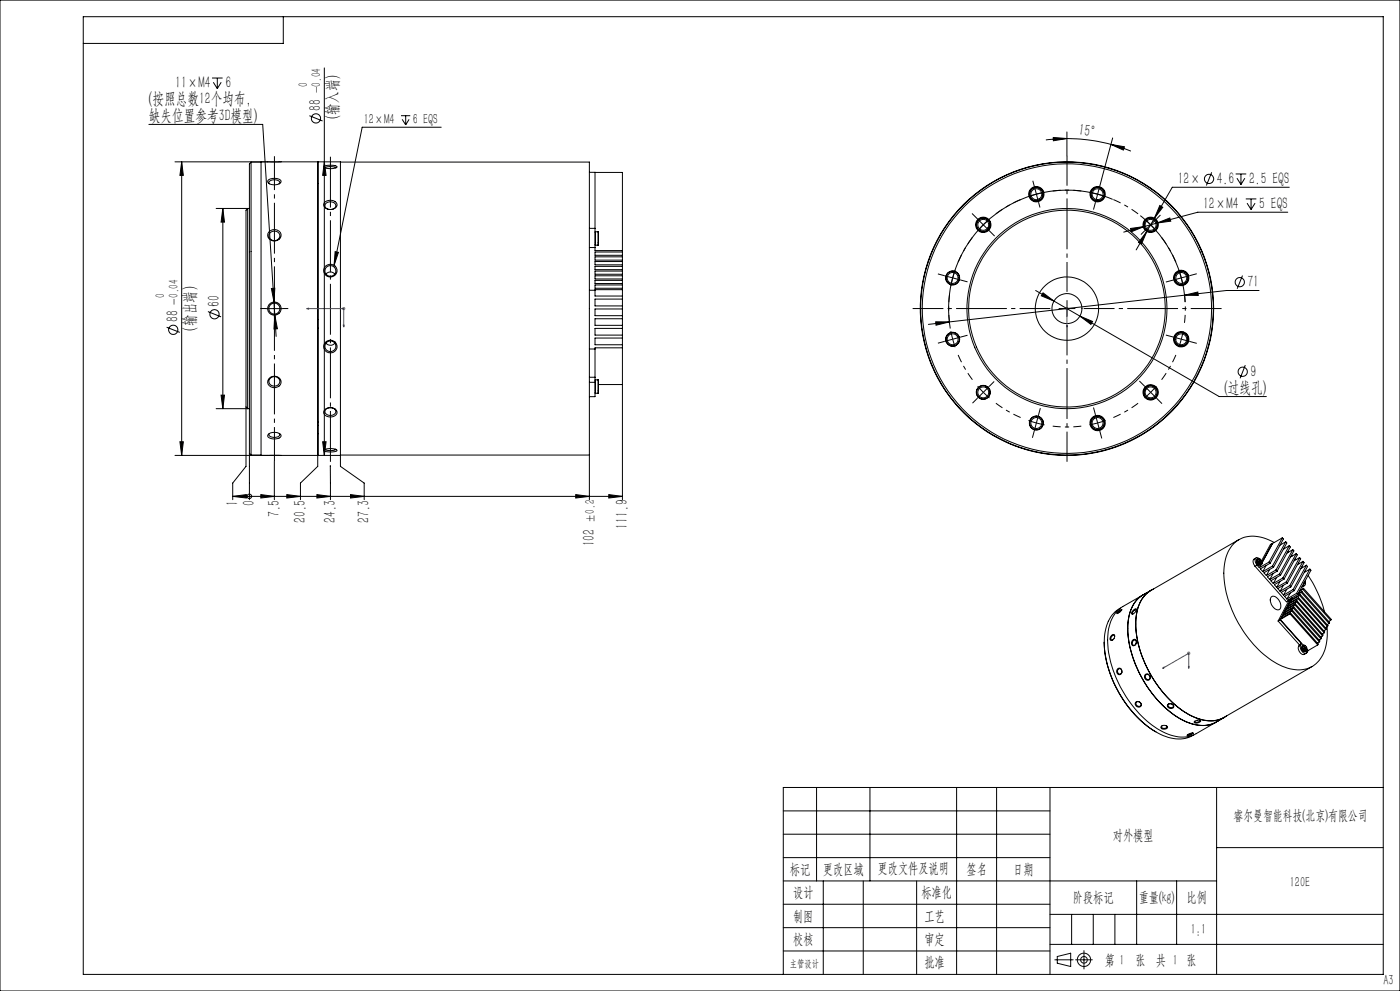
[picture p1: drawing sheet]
<svg xmlns="http://www.w3.org/2000/svg" width="420mm" height="297mm" viewBox="0 0 420 297" stroke-linecap="round" stroke-linejoin="round" font-family="sans-serif">
<g fill="none" stroke="#000" stroke-width=".3">
<path d="M0 0h420v297h-420zM25 5h390v287h-390zM85 5v8h-60M44.7 37.3h34.1l4 63.5M63.6 23.4h3.2M64 24.7l1.2 1.9M65.2 23.4v3.2M66.4 24.7l-1.2 1.9M92.8 34.7l4 1.6M97.3 20.4v116.1M120.3 34.7h2.8M120.6 35.8l1.1 1.6"/>
<path d="M121.7 34.7v2.7M122.7 35.8l-1 1.6M132.4 38.1h-23.7l-8.5 41.4M320.1 39.5v7.2M52.5 48.5h49.6v88M54.5 48.5l.5 4.1h-1zM54.5 48.5v88M75.3 48.6v87.8M75.3 48.6l-.5 .5v86.8M75.3 48.6h3M78.3 48.5v88M80.3 48.5h4"/>
<path d="M80.4 54.1a3 3 0 0 1 3.9 .1 1.81 1.81 0 0 1-2.3 1.2 1.31 1.31 0 0 1-1.6-1.3zM83.8 55.1l.2-.3a1.94 1.94 0 0 0-2.9-.7 .54 .54 0 0 0-.4 .4 .54 .54 0 0 0 .2 .6M95.3 48.5v91.3l-5.2 5v5M95.3 55h.1M95.4 48.5v88M97.3 49.8a5.7 5.7 0 0 1 3.8 .1 2.41 2.41 0 0 1-2.6 .6 1.39 1.39 0 0 1-1.4-.6zM97.3 48.5l.5 4.1h-1zM97.5 50.3a3.4 3.4 0 0 1 3.3 0M102.1 48.6h74.7v87.8M176.8 51.6l9.9 .1v98.1M178.5 51.6v16.8M316 41.2l4.1 .3-4.1 .7z"/>
<path d="M320.1 41.5l6.1 .4 7.1 1.4M320.1 41.5l-6.3 .4M333.3 43.3l4 .7-.3 1zM333.3 43.3l6 2M333.8 59.8a35.5 35.5 0 0 0-48.7 38.7M333.8 41.3l-3.3 12.2M363.5 51.6l-1.6 4M370.7 52.1h3.2M371.1 53.4l1.2 1.9M372.3 52.1v3.2M373.5 53.4l-1.2 1.9M373.7 59.6h3.2"/>
<path d="M375.3 59.6v3.2M386.8 56.1h-35.1l-5.4 9.3M64.8 62.5h10M66.9 62.5l.4 4.1h-1zM66.9 62.5v60M74.3 62.5v60l-.5-.5v-59zM80.6 69.5a2.05 2.05 0 0 1 2.3-.6 2.05 2.05 0 0 1 1.4 1.9 2.02 2.02 0 0 1-2.3 1.4 2.02 2.02 0 0 1-1.6-2.2zM81.1 69.7a1.52 1.52 0 0 1 2.4 0 1.52 1.52 0 0 1-.5 2.3 1.5 1.5 0 0 1-1.9-.4 1.5 1.5 0 0 1 0-1.9zM97.6 60.4a2.1 2.1 0 0 1 3.5 1.2 2.19 2.19 0 0 1-2.1 1.2 2.19 2.19 0 0 1-1.9-1.5zM97.6 61.1a1.8 1.8 0 0 1 3.2 .6 1.79 1.79 0 0 1-1.7 1.1 1.79 1.79 0 0 1-1.6-1.1zM100.5 75.4l1 .2-1.3 3.9zM176.8 68.4h1.7"/>
<path d="M176.8 74.2h1.7M178.5 68.4v5.8M178.5 73.4l.1 .1M178.5 74.2v.9h8.2M178.6 69.5v4M178.6 69.5h.8M178.6 73.5h.8M178.6 69.5l-.1 .1M179.4 69.5v4M186.7 75.5h-8.2v1h8.2M186.7 77h-8.2v1h8.2M186.7 78.4h-8.2v1h8.2"/>
<path d="M186.7 79.8h-8.2v1h8.2M293.2 65.6l3.6 3.5M296.8 65.7l-3.5 3.5M339.2 68.5l4-.6-3.8 1.6zM342.1 64.6a35.7 35.7 0 0 1 13.4 25.9M344 69.4l-1.6 3.8-.8-.5zM344 69.4l-3.1 5.5M346.3 65.4l-2.3 4M347.1 66.8l3.8-1.5 .3 1zM347.1 66.8l-10 2.8M347.9 61.6l.9 .5-2.5 3.3zM374.1 60.9l1.2 1.9"/>
<path d="M376.5 60.9l-1.2 1.9M386.3 63.6h-27l-12.2 3.2M50 98.1l3.9 1.5M62.4 93.4l3.9 1.6M79.8 92.5h5M81.4 86.5l1-.1-.2 4.1zM82.3 90v5M82.4 94.5l.8 4-1 .1zM95.3 95.8h.1M95.3 98.4h.1M97.8 82.1a1.66 1.66 0 0 1 2.6 0M176.8 87h1.7"/>
<path d="M186.7 81.2h-8.2v1h8.2M186.7 82.7h-8.2v.9h8.2M186.7 84h-8.2v1h8.2M186.7 85.4h-8.2v1h8.2M186.7 86.8h-8.2v1.9h8.2M186.7 89.6h-8.2v2.1h8.2M186.7 92.6h-8.2v2h8.2M186.7 95.5h-8.2v2h8.2M186.7 98.4h-8.2v2h8.2M280.7 96.4l4.1 .1-4 1zM284.8 96.5l-6.3 .7M310.7 87.1l55.1 31.7h14.1"/>
<path d="M312.9 87.8l3.3 2.4-3.8-1.6zM324 94.8l3.8 1.5-.5 .9zM355.4 88.5l3.9-1 .2 1zM355.4 88.5l-70.6 8M372.7 82.6l-1.5 3.9M377.7 87.1h-9.8l-12.5 1.4M66.3 118.4h1l-.4 4.1zM80.6 113.5a1.97 1.97 0 0 1 2.6-.6 1.97 1.97 0 0 1 .9 2.4 2.14 2.14 0 0 1-2.1 .9 2.14 2.14 0 0 1-1.7-1.6zM81.1 113.3a1.54 1.54 0 0 1 2.2-.1 1.54 1.54 0 0 1 .1 2.2 1.54 1.54 0 0 1-2.1 0 1.54 1.54 0 0 1-.2-2.1zM97.8 102.8a1.67 1.67 0 0 0 2.6 .1M176.8 104.6h1.7M176.8 113.1h1.7"/>
<path d="M176.8 114.6h1.7M178.5 114.6v4.3h-1.7M178.5 117.8l.1 .1M178.6 113.8v4.1M178.6 113.8h.8M178.6 117.9h.8M178.6 113.8l-.1 .1M179.4 113.8v4.1M179.5 115.2h7.2M186.7 101.3h-8.2v2h8.2M186.7 104.2h-8.2v10.4M373.6 109.4l-1.6 4"/>
<path d="M52.5 136.5h49.6M54 132.4h1l-.5 4.1zM64.8 122.5h10M73.8 122v17.8l-4 5v5M74.8 135.9l.5 .5M74.8 135.9v13.9M75.3 136.4h3M80.3 136.5h4M80.6 130a2.95 2.95 0 0 1 3.7 .4 1.77 1.77 0 0 1-2.3 1.1 1.32 1.32 0 0 1-1.6-1.2zM80.8 129.9l-.1 .2a1.61 1.61 0 0 0 2.3 .9l.9-.4-.1-.7M82.3 138.2v11.6M95.3 127.5h.1"/>
<path d="M95.3 130h.1M95.3 126.5h.1M96.8 132.4h1l-.5 4.1zM97.1 134.9a4.3 4.3 0 0 1 4 0v.2a4.7 4.7 0 0 1-4-.2zM97.5 134.6a3.3 3.3 0 0 0 3.3 0M97.6 122.6a2.1 2.1 0 0 1 3.5 1.3 2.33 2.33 0 0 1-3.9 0l-.1-.4zM97.6 122.8a1.77 1.77 0 0 1 1.8-.6 1.77 1.77 0 0 1 1.4 1.2 1.79 1.79 0 0 1-1.7 1.1 1.79 1.79 0 0 1-1.6-1.1zM99.1 139.5v10.3M102.1 136.4h74.7M102.1 136.5v3.3l7.2 5v5M176.8 136.4v13.4M69.8 148.8l4.1-.6v1.1z"/>
<path d="M69.8 148.8h116.9M74.8 148.8h.1M78.2 148.2l4.1 .6-4.1 .5zM86 148.2l4.1 .6-4.1 .5zM95.1 148.2l4 .6-4 .5zM105.2 148.2l4.1 .6-4.1 .5zM172.7 148.2l4.1 .6-4.1 .5zM182.6 148.2l4.1 .6-4.1 .5zM342.9 178.3a11 11 0 0 0-4.6 10.1 34 34 0 0 0 16.6 27.5 10.5 10.5 0 0 0 10 .5M342.9 178.3l-6.1 3.5a11.1 11.1 0 0 0-4.5 10 34.4 34.4 0 0 0 15.8 27.1 10.7 10.7 0 0 0 10.7 1l6-3.5M342.9 178.3a11.3 11.3 0 0 0-4.6 10.5 34.3 34.3 0 0 0 16.2 26.8 10.7 10.7 0 0 0 10.4 .8M343.5 177.9l-.6 .4"/>
<path d="M345.3 176.9l-2 1.1 .9-.5M345.3 176.9a11.2 11.2 0 0 0-4.6 10.6 34.3 34.3 0 0 0 16.3 26.8 10.5 10.5 0 0 0 10.2 .7l26.5-15.3M346 176.5a10.2 10.2 0 0 0-5.3 9.6 33.9 33.9 0 0 0 16.6 28.4 10.3 10.3 0 0 0 10.4 .2l.3-.1M371.7 161.7l-26.4 15.2M376.5 169.7l9.4 10.7 .6-.4M376.8 167.2l-.6 .4a1.53 1.53 0 0 0 .3 2.1M376.9 168.1l.2 .6M377.1 168.7l.5 .6M377.1 168.7a.83 .83 0 0 0 1.3 .5M377.1 169.4l-.6 .3M377.1 169.4l.7 .7M377.4 168.6a.7 .7 0 0 0 .5 .6 .7 .7 0 0 0 .7-.3v-.2"/>
<path d="M377.4 167.6a.92 .92 0 0 1 1 .5 .92 .92 0 0 1-.2 1.1 1.28 1.28 0 0 1-.8-1.6zM377.4 167.5l-.5 .4 .2 .8M377.8 168.3h.1M377.9 168.2l-.4 .2M377.9 167.5a.77 .77 0 0 0-1.1-.3 .77 .77 0 0 0-.2 1.1l.5 1.1M377.9 167.5a.58 .58 0 0 0-.7 .3 .58 .58 0 0 0 .2 .8M377.9 167.5h.1M378 168.2l-.5-.5 .4 .5M378 168.2l-.2 .1M378 168.4l.2 .6-.3-.6-.3 .2-.1-.2M378 168.4h.1M378.1 168.2l.1 .1"/>
<path d="M378.1 168.2l-.3 .1M378.2 169.3l-.4 .8M378.3 168.1l.1 .1-.4 .2M378.3 168.1l-.3 .1M378.3 168.1l-.2 .1M379.8 169.5l-1 1.8M380.7 168.4l-2.9 1.7M380.7 168.4l.3 .4M380.9 170.7l-1 1.8M381 168.8l-2.9 1.7 .7 .8M381.4 178.9a2.05 2.05 0 0 1 2.6 1.6 1.37 1.37 0 0 1-.8 2.3 2.89 2.89 0 0 1-1.8-3.9zM381.7 162.8l-.6 .4-2.6 4.9"/>
<path d="M381.7 169.6l-2.9 1.7M381.7 169.6l.4 .4M381.7 162.8l-3 5.6-.2-.2M381.7 162.8l.1 .1M381.8 162.9l-3.2 5.7M382 171.9l-1.1 1.8M382.1 170l-2.9 1.7 .7 .8M382.3 162.6a10.8 10.8 0 0 0-10.8-.8 10.6 10.6 0 0 0-4.3 9 33.6 33.6 0 0 0 16.7 28.5 9.5 9.5 0 0 0 11.4-.9 13.4 13.4 0 0 0 2.8-10.5M382.8 170.8l-2.9 1.7M382.8 170.8l.3 .4M383 173l-1 1.9M383.1 171.2l-2.9 1.7 .7 .8"/>
<path d="M383.9 172l.3 .4M383.9 172l-3 1.7M384 174.3l-1 1.7M384.2 172.4l-3 1.7 .8 .8M384.7 161.2l-4 7.2M384.7 161.2l.3 .3-4 7.3M384.7 161.2l-2.9 1.7M384.9 173.2l-2.9 1.7M384.9 173.2l.3 .4M385 175.4l-1 1.8M385.1 164.4l.1 .1M385.2 173.6l-2.9 1.6 .7 .8"/>
<path d="M385.7 162.4l-4 7.2M385.7 162.4l.3 .3-3.9 7.3M385.7 162.4l-1.7 1M385.9 174.4l.3 .3M385.9 174.4l-2.9 1.6M386 176.6l-.9 1.8M386.2 174.7l-2.9 1.7 .7 .8M386.3 165.4l.2 .1M386.7 179.7l-.2 .3M386.8 163.5l-4 7.3M386.8 163.5l.3 .4-4 7.3M386.8 163.5l-1.7 1.1"/>
<path d="M386.9 179.6l-3.5 6.5M386.9 175.5l-2.9 1.7M386.9 175.5l.3 .4M387.1 177.8l-1 1.7M387.2 175.9l-2.8 1.6 .7 .9M387.4 166.4l.3 .2M387.8 164.7l.4 .4-4 7.3M387.8 164.7l-3.9 7.3M387.8 164.7l-1.7 1M387.9 176.7l.4 .3M387.9 176.7l-2.8 1.7M388.3 177l-2.9 1.7 .7 .8"/>
<path d="M388.5 167.5l.3 .2M388.9 165.9l-4 7.3M388.9 165.9l.3 .4-4 7.3M388.9 165.9l-1.8 1M389 177.8l-2.9 1.7M389 177.8l.3 .4M389.3 178.2l-2.9 1.7 .1 .1M389.4 179.4l-2.9 1.7M389.4 179.4l8.4 9.3M389.6 168.7l.2 .2M389.6 179.1l-2.9 1.7 .3-.6M389.6 179.1l-.2 .3"/>
<path d="M389.6 179.1l8.3 9.3-.1 .3M389.9 178.5l-2.9 1.7M389.9 178.5l8.4 9.3M389.9 167.1l-4 7.3M389.9 167.1l.3 .4-4 7.2M389.9 167.1l-1.7 1M390.1 178.2l-2.9 1.7 .3-.7 .3 .3M390.1 178.2l-.2 .3M390.1 178.2l8.3 9.3-.1 .3M390.4 177.5l-1.1 .7M390.4 177.5l8.3 9.4M390.6 169.9l.2 .2"/>
<path d="M390.6 177.3l-1.1 .6M390.6 177.3l-.2 .2M390.6 177.3l8.3 9.3-.2 .3M390.9 176.6l-1.1 .6M390.9 176.6l8.3 9.3M390.9 168.2l-4 7.3M390.9 168.2l.3 .4-4 7.3M390.9 168.2l-1.6 1M391.1 176.3l-1.1 .6M391.1 176.3l-.2 .3M391.1 176.3l8.3 9.3-.2 .3M391.2 174.7h.1"/>
<path d="M391.3 174.6l-.1 .1M391.3 175.5l-.7 .4M391.4 174.9l-.4 .2M391.5 171.1l.2 .2M391.5 174.1a.53 .53 0 0 1-.4 .8h.3l.2-.5M391.6 174.4a.75 .75 0 0 1 0 .9 .75 .75 0 0 1-.8 .2M391.6 174.4h.1M391.9 169.4l-4 7.3M391.9 169.4l.4 .4-4 7.2M391.9 169.4l-1.6 1M392.5 172.5a37.6 37.6 0 0 1 4.9 10.9M393 170.6l.3 .3-4 7.3"/>
<path d="M393 170.6l-4 7.2M393 170.6l-1.7 1M331.3 192.5a33.8 33.8 0 0 0 15.5 26.9M333.5 190.4l.5-.3a.98 .98 0 0 1 .4 1.1 .98 .98 0 0 1-.8 .7h-.4l-.2-.4zM334.4 190.7a.45 .45 0 0 0-.4-.4 .45 .45 0 0 0-.4 .4 .56 .56 0 0 0-.5 .7 .56 .56 0 0 0 .7 .4M335.2 183.5l1.4-.8-.8 .8-.8 .4zM336.1 182.2a10.5 10.5 0 0 0-4.8 9.6 33.8 33.8 0 0 0 16 27.9 10.4 10.4 0 0 0 10.8 .6M336.5 182.9l-1.3 1M339.7 192a.69 .69 0 0 1 .9-.3 .69 .69 0 0 1 .3 .9 .78 .78 0 0 1-1 .9 .78 .78 0 0 1-.4-1.2zM340 182.9l.7-.4a.96 .96 0 0 1-.7 1.4l-.4 .2-.2-.3zM340 192a.63 .63 0 0 1 .9 .1 .63 .63 0 0 1-.1 .9 .64 .64 0 0 1-1 .2 .64 .64 0 0 1 .1-1zM340.9 182.8a.9 .9 0 0 0-1 1.2"/>
<path d="M383.4 186.1l6.4 7.1M384 185.8l6.4 7.1M384 185.8l-.6 .3M384.1 185.7l6.9 7.7M384.1 185.7l-.1 .1M384.6 184.7l.2 .3M385.1 183.8l.2 .3M385.6 182.9l.2 .3M386 182l.3 .3M386.5 181.1l.3 .3M387 184l-2.9 1.7M387 184l8.3 9.3"/>
<path d="M387 180.2l.3 .2M387.1 183.7l-.1 .3M387.1 183.7l8.4 9.3-.2 .3M387.1 183.7l-2.9 1.7 .4-.7M387.5 183.1l-2.9 1.6M387.5 183.1l8.3 9.3M387.6 182.8l8.4 9.3-.2 .3M387.6 182.8l-.1 .3M387.6 182.8l-2.9 1.7 .4-.7M387.9 182.2l-2.8 1.6M387.9 182.2l8.4 9.2M388.1 181.9l-.2 .3"/>
<path d="M388.1 181.9l8.4 9.3-.2 .2M388.1 181.9l-2.9 1.6 .4-.6M388.4 181.3l-2.8 1.6M388.4 181.3l8.4 9.3M388.6 181l-.2 .3M388.6 181l-2.9 1.6 .3-.6M388.6 181l8.3 9.3-.1 .3M388.9 180.3l-2.9 1.7M388.9 180.3l8.4 9.3M389.1 180.1l-2.9 1.6 .3-.6M389.1 180.1l-.2 .2M389.1 180.1l8.3 9.3-.1 .2"/>
<path d="M389.6 193.7a1.86 1.86 0 0 0 1.7 2.4l.6-.3M389.8 193.2l-.2 .5M390.2 193.4a1.9 1.9 0 0 0 1.7 2.4l.5-.8M390.2 193.4l-.6 .3M390.4 192.9l-.2 .5M390.4 192.9l-.6 .3M390.5 194.1l.1 .6 .6 .6M390.5 194v.1M390.9 193.5a.99 .99 0 0 1 1.1 .5 .99 .99 0 0 1-.1 1.1 1.2 1.2 0 0 1-1-1.6zM390.9 193.4a1.01 1.01 0 0 0-.2 1.4 1.01 1.01 0 0 0 1.3 .4M391.1 194.3l.1 .2 .3-.1M391.2 193.6l.3 .5"/>
<path d="M391.2 193.6l.2 .6M391.2 193.6h-.1M391.3 194.2h.1M391.5 193.5a.53 .53 0 0 0-.7 .1 .53 .53 0 0 0 0 .7 .7 .7 0 0 0 .5 .8 .7 .7 0 0 0 .9-.4l.2 .3M391.5 194.1l-.3 .2M391.6 194.3l.3 .6-.4-.5M391.6 194.3l-.1 .1M391.7 194.1l-.6 .3M391.7 194.1l.1 .2M391.9 194v.2l-.3 .1M391.9 194l-.4 .1M391.9 194l-.2 .1"/>
<path d="M395.3 193.3l-2.9 1.7M395.8 192.4l-.6 .3M396.3 191.4l-.6 .4M396.8 190.6l-.6 .3M397.3 189.6l-.6 .4M397.8 188.7l-.7 .4M398.3 187.8l-.7 .3M398.7 186.9l-.6 .3M399.2 185.9l-.6 .4M335.3 200.5a.93 .93 0 0 1 1.3 .4 .93 .93 0 0 1-.6 1.3 .98 .98 0 0 1-.9-.6 .98 .98 0 0 1 .2-1.1zM335.6 200.4a.76 .76 0 0 1 1 .8 .76 .76 0 0 1-1 .7 .95 .95 0 0 1 0-1.5zM340.7 210.5a.92 .92 0 0 1 1.5 .1 .92 .92 0 0 1-.5 1.3l-.9-.3a.78 .78 0 0 1-.1-1.1z"/>
<path d="M340.9 210.5a.76 .76 0 0 1 1.2 .1 .76 .76 0 0 1-.3 1.1 .84 .84 0 0 1-.8-.4 .84 .84 0 0 1-.1-.8zM343.6 202.1a.94 .94 0 0 1 1.4 .5 .94 .94 0 0 1-.8 1.3l-.8-.6v-.6zM343.7 202.3a.75 .75 0 0 1 1.3 .4 .75 .75 0 0 1-.9 .9l-.5-.5zM348.4 217.7a1.09 1.09 0 0 1 1.8 .4 1.17 1.17 0 0 1-1.9-.2zM348.7 217.5a.46 .46 0 0 0-.2 .6 .46 .46 0 0 0 .6 .2 .56 .56 0 0 0 .7-.1 .56 .56 0 0 0 .1-.7h-.1M350.4 211.1a.94 .94 0 0 1 1.2-.1 .94 .94 0 0 1 .3 1.2 .96 .96 0 0 1-1.2 0 .96 .96 0 0 1-.3-1.1zM351.3 210.9a.62 .62 0 0 0-.9 .4 .62 .62 0 0 0 .6 .8 .62 .62 0 0 0 1-.4 .62 .62 0 0 0-.6-.8M357.7 219.6l-1.5 .6M358.3 216.3a1.47 1.47 0 0 1 1.9-.2 1.5 1.5 0 0 1-2 .3zM360 215.9a.97 .97 0 0 1-1.6 .2M365.5 216l-.6 .4M367.3 215l-2 1.1 .9-.5"/>
<path d="M245 236v28M261 236v28M287 236v56M299 236v56M315 236v56M356.1 220.3l.7-.4 1.2-.2-1.1 .6zM365 236v56M415 236h-180v56M235 257h80M235 250h80M235 243h80M365 254h50"/>
<path d="M235 264h130M235 278h80M235 271h80M247 264v28M259 264v28M275 264v28M315 274h100M321.5 274v9M328 274v9M334.5 274v9M341 264v19M353 264v19"/>
<path d="M235 285h80M315 283h100"/>
<circle cx="94.8" cy="35.5" r="1.38"/>
<circle cx="310.9" cy="58.2" r="1.65"/>
<circle cx="310.9" cy="58.2" r="2.31"/>
<circle cx="310.9" cy="58.2" r="2.1"/>
<circle cx="310.9" cy="58.2" r="2.03"/>
<circle cx="329.3" cy="58.2" r="2.03"/>
<circle cx="329.3" cy="58.2" r="2.31"/>
<circle cx="329.3" cy="58.2" r="1.65"/>
<circle cx="329.3" cy="58.2" r="2.1"/>
<circle cx="362.7" cy="53.6" r="1.39"/>
<circle cx="295" cy="67.4" r="1.66"/>
<circle cx="295" cy="67.4" r="2.02"/>
<circle cx="295" cy="67.4" r="2.3"/>
<circle cx="295" cy="67.4" r="2.11"/>
<circle cx="345.2" cy="67.4" r="2.03"/>
<circle cx="345.2" cy="67.4" r="1.66"/>
<circle cx="345.2" cy="67.4" r="2.11"/>
<circle cx="345.2" cy="67.4" r="2.29"/>
<circle cx="52" cy="98.8" r="1.38"/>
<circle cx="64.3" cy="94.2" r="1.39"/>
<circle cx="82.3" cy="92.5" r="2.01"/>
<circle cx="82.3" cy="92.5" r="1.65"/>
<circle cx="99.1" cy="81.1" r="1.98"/>
<circle cx="99.1" cy="81.2" r="1.63"/>
<circle cx="285.8" cy="83.3" r="1.66"/>
<circle cx="285.8" cy="83.3" r="2.1"/>
<circle cx="285.8" cy="83.3" r="2.03"/>
<circle cx="320.1" cy="92.5" r="30"/>
<circle cx="320.1" cy="92.5" r="29.5"/>
<circle cx="320.1" cy="92.5" r="43.9"/>
<circle cx="320.1" cy="92.5" r="43.4"/>
<circle cx="320.1" cy="92.5" r="4.5"/>
<circle cx="320.1" cy="92.5" r="44"/>
<circle cx="320.1" cy="92.5" r="9.5"/>
<circle cx="354.4" cy="83.3" r="2.3"/>
<circle cx="354.4" cy="83.3" r="2.11"/>
<circle cx="354.4" cy="83.3" r="1.65"/>
<circle cx="354.4" cy="83.3" r="2.03"/>
<circle cx="371.9" cy="84.5" r="1.38"/>
<circle cx="99.1" cy="103.8" r="1.98"/>
<circle cx="99.1" cy="103.8" r="1.63"/>
<circle cx="285.8" cy="101.7" r="2.11"/>
<circle cx="285.8" cy="101.7" r="2.03"/>
<circle cx="285.8" cy="101.7" r="1.65"/>
<circle cx="295" cy="117.6" r="2.02"/>
<circle cx="295" cy="117.6" r="1.65"/>
<circle cx="295" cy="117.6" r="2.11"/>
<circle cx="345.2" cy="117.6" r="1.65"/>
<circle cx="345.2" cy="117.6" r="2.03"/>
<circle cx="345.2" cy="117.6" r="2.3"/>
<circle cx="345.2" cy="117.6" r="2.11"/>
<circle cx="354.4" cy="101.7" r="2.11"/>
<circle cx="354.4" cy="101.7" r="2.29"/>
<circle cx="354.4" cy="101.7" r="2.03"/>
<circle cx="354.4" cy="101.7" r="1.64"/>
<circle cx="372.8" cy="111.4" r="1.39"/>
<circle cx="310.9" cy="126.8" r="2.03"/>
<circle cx="310.9" cy="126.8" r="1.65"/>
<circle cx="310.9" cy="126.8" r="2.09"/>
<circle cx="329.3" cy="126.8" r="1.65"/>
<circle cx="329.3" cy="126.8" r="2.03"/>
<circle cx="329.3" cy="126.8" r="2.31"/>
<circle cx="329.3" cy="126.8" r="2.1"/>
<circle cx="74.8" cy="148.7" r=".68"/>
</g>
<g fill="none" stroke="#000" stroke-width=".3" stroke-dasharray="15.2 1.3 1.3 1.3" stroke-linecap="butt">
<path d="M310.3 55.8l-.5-1.6M310.9 58.2l-2.4 .7M310.9 58.2l2.5-.6M310.9 58.2l-.6-2.4M310.9 58.2l.7 2.4M329.3 58.2l-2.4-.6M329.3 58.2l2.4 .7M329.3 58.2l.6-2.4M329.3 58.2l-.7 2.4M329.9 55.8l.6-2.3M293.2 65.6l-1.6-1.6M296.8 69.1l1.6 1.7"/>
<path d="M311.6 60.6l.4 1.6M328.6 60.6l-.6 2.2M343.4 69.1l-1.1 1.2M345.2 67.4l-1.8-1.7M345.2 67.4l1.7 1.8M345.2 67.4l1.8-1.8M345.2 67.4l-1.8 1.7M347 65.6l1.1-1.2M79.8 92.5h-1.6M84.8 92.5h1.7M283.4 82.6l-2-.5M285.8 83.3l-.5 2.4"/>
<path d="M285.8 83.3l.7-2.4M285.8 83.3l-2.4-.7M285.8 83.3l2.4 .6M288.2 83.9l2.1 .6M320.1 92.5v-2.5M320.1 92.5h-2.5M320.1 92.5v2.5M320.1 92.5h2.5M352 83.9l-2.2 .6M354.4 83.3l-.7-2.4M354.4 83.3l.6 2.4M354.4 83.3l2.4-.7"/>
<path d="M354.4 83.3l-2.4 .6M356.8 82.6l2.2-.6M283.4 102.3l-2 .6M285.8 101.7l.7 2.4M285.8 101.7l-.5-2.5M285.8 101.7l-2.4 .6M285.8 101.7l2.4-.7M288.2 101l2.1-.5M293.2 119.3l-1.5 1.5M295 117.6l1.8 1.7M295 117.6l-1.7-1.9M295 117.6l-1.8 1.7"/>
<path d="M295 117.6l1.8-1.8M296.8 115.8l1.5-1.5M343.4 115.8l-1.6-1.6M345.2 117.6l1.7-1.9M345.2 117.6l-1.8 1.7M345.2 117.6l1.8 1.7M345.2 117.6l-1.8-1.8M347 119.3l1.6 1.7M352 101l-2.2-.6M354.4 101.7l.6-2.5M354.4 101.7l-.7 2.4M354.4 101.7l2.4 .6"/>
<path d="M354.4 101.7l-2.4-.7M356.8 102.3l2.2 .6M310.3 129.2l-.6 2M310.9 126.8l2.5 .5M310.9 126.8l-2.4-.8M310.9 126.8l-.6 2.4M310.9 126.8l.7-2.5M311.6 124.3l.5-2M328.6 124.3l-.6-2.2M329.3 126.8l2.4-.8M329.3 126.8l-2.4 .5M329.3 126.8l.6 2.4"/>
<path d="M329.3 126.8l-.7-2.5M329.9 129.2l.6 2.2"/>
</g>
<path d="M306.2 59.8l-3.8 1.9-3.6 2.4M324.4 57.2l-4.3-.2-4.3 .2M291.7 71.1l-2.3 3.6-2 3.9M341.4 64.1l-3.5-2.4-3.9-1.9M352.8 78.6l-2-3.9-2.3-3.6M284.9 88.2l-.3 4.3 .3 4.3M355.3 96.8l.3-4.3-.3-4.3M287.4 106.4l2 3.8 2.3 3.6M348.5 113.8l2.3-3.6 2-3.8M298.8 120.8l3.6 2.4 3.8 1.9M315.8 127.7l4.3 .3 4.3-.3M334 125.1l3.9-1.9 3.5-2.4" fill="none" stroke="#000" stroke-width=".3" stroke-dasharray="15.2 1.3 1.3 1.3" stroke-dashoffset="12.9" stroke-linecap="butt"/>
<g fill="none" stroke="#0a0605" stroke-width=".3">
<path d="M316.4 287.7h5.5M317.2 286.7l4-1v4l-4-1zM322.7 287.7h5M325.2 284.9v5.5"/>
<circle cx="325.2" cy="287.7" r="1.01"/>
<circle cx="325.2" cy="287.7" r="2"/>
</g>
<path d="M92 92.5l.6-.1v.2zM92 92.5h11.1v5.5M103 97.5h.3l-.2 .5zM320.1 98v-.5v.5M320.1 92.4v.2zM320.1 92.5h.1M320.1 92.5v5.5M356.5 199.9l.2-.1-.1 .5zM348.8 200.3l.4-.3v.2zM348.8 200.3l7.8-4.5v4.5" fill="none" stroke="#00f" stroke-width=".3"/>
<path d="M102.6 92.5h1M102.8 92.1l.7 .7M103.1 92v1M103.5 92.1l-.7 .7M319.6 92.5h1M319.7 92.1l.7 .7M320.1 92v1M320.4 92.1l-.7 .7M356.1 195.8h1M356.3 195.4l.7 .7M356.6 195.3v1M357 195.4l-.7 .7" fill="none" stroke="#808080" stroke-width=".3"/>
<path d="M320.1 87.5v-40.8" fill="none" stroke="#000" stroke-width=".3" stroke-dasharray="15.2 1.3 1.3 1.3" stroke-dashoffset="6.3" stroke-linecap="butt"/>
<path d="M315.1 92.5h-41.3M325.1 92.5h41.4" fill="none" stroke="#000" stroke-width=".3" stroke-dasharray="15.2 1.3 1.3 1.3" stroke-dashoffset="6" stroke-linecap="butt"/>
<path d="M320.1 97.5v40.9" fill="none" stroke="#000" stroke-width=".3" stroke-dasharray="15.2 1.3 1.3 1.3" stroke-dashoffset="6.2" stroke-linecap="butt"/>
<path d="M82.3 95v43.2M82.3 90v-43.2" fill="none" stroke="#000" stroke-width=".3" stroke-dasharray="15.2 1.3 1.3 1.3" stroke-dashoffset="5.1" stroke-linecap="butt"/>
<path d="M99.1 45.9v93.6" fill="none" stroke="#000" stroke-width=".3" stroke-dasharray="15.2 1.3 1.3 1.3" stroke-dashoffset="-1.1" stroke-linecap="butt"/>
<g fill="#000">
<path d="M100.5 75.4l1 .2-1.3 3.9z"/>
<path d="M69.8 148.8l4.1-.6v1.1zM78.2 148.2l4.1 .6-4.1 .5zM86 148.2l4.1 .6-4.1 .5zM95.1 148.2l4 .6-4 .5zM105.2 148.2l4.1 .6-4.1 .5zM172.7 148.2l4.1 .6-4.1 .5zM182.6 148.2l4.1 .6-4.1 .5z"/>
</g>
<g fill="#00f">
<path d="M103 97.5l.1 .5 .2-.5zM92 92.5l.6 .1v-.2z"/>
<path d="M320.1 97.5v.5zM320.1 92.4v.2z"/>
<path d="M356.5 199.9l.1 .4 .1-.5zM348.8 200.3l.4-.1v-.2z"/>
</g>
<g fill="#000">
<path d="M333.3 43.3l4 .7-.3 1zM316 41.2l4.1 .3-4.1 .7z"/>
<path d="M66.9 62.5l.4 4.1h-1zM66.3 118.4h1l-.4 4.1zM54.5 48.5l.5 4.1h-1zM54 132.4h1l-.5 4.1zM97.3 48.5l.5 4.1h-1zM96.8 132.4h1l-.5 4.1z"/>
<path d="M82.4 94.5l-.2 4.1 1-.1zM81.4 86.5l.8 4 .2-4.1zM280.7 96.4l.1 1.1 4-1zM355.4 88.5h4.1l-.2-1zM339.2 68.5l.2 1 3.8-1.6zM347.1 66.8l4.1-.5-.3-1zM344 69.4l-2.4 3.3 .8 .5zM347.9 61.6l-1.6 3.8 2.5-3.3zM312.9 87.8l-.5 .8 3.8 1.6zM324 94.8l3.3 2.4 .5-.9z"/>
</g>
<g font-size="5">
<text x="52.5" y="26.4">11×M4</text>
<text x="67.6" y="26.4">6</text>
<text x="44.7" y="31.3">(按照总数12个均布，</text>
<text x="96.3" y="33.2" transform="rotate(-90 96.3 33.2)">88</text>
<text x="44.7" y="36.3">缺失位置参考3D模型)</text>
<text x="101.2" y="37.9" transform="rotate(-90 101.2 37.9)">（输入端）</text>
<text x="323.4" y="40.5" transform="rotate(8 323.4 40.5)">15°</text>
<text x="353.3" y="55.1">12×</text>
<text x="365" y="55.1">4.6</text>
<text x="374.7" y="55.1">2.5 EQS</text>
<text x="360.9" y="62.6">12×M4</text>
<text x="377.8" y="62.6">5 EQS</text>
<text x="374.2" y="86">71</text>
<text x="65.9" y="91.9" transform="rotate(-90 65.9 91.9)">60</text>
<text x="53.5" y="96.5" transform="rotate(-90 53.5 96.5)">88</text>
<text x="58.4" y="101.2" transform="rotate(-90 58.4 101.2)">（输出端）</text>
<text x="375.1" y="112.9">9</text>
<text x="367.4" y="117.8">(过线孔)</text>
<text x="71.3" y="151.5" transform="rotate(-90 71.3 151.5)">1</text>
<text x="76.3" y="151.5" transform="rotate(-90 76.3 151.5)">0</text>
<text x="83.8" y="155" transform="rotate(-90 83.8 155)">7.5</text>
<text x="91.6" y="156.8" transform="rotate(-90 91.6 156.8)">20.5</text>
<text x="100.6" y="156.8" transform="rotate(-90 100.6 156.8)">24.3</text>
<text x="110.7" y="156.8" transform="rotate(-90 110.7 156.8)">27.3</text>
<text x="188.2" y="158.5" transform="rotate(-90 188.2 158.5)">111.9</text>
<text x="178.3" y="163.8" transform="rotate(-90 178.3 163.8)">102</text>
</g>
<g font-size="4.4">
<text x="109.1" y="37.2">12×M4</text>
<text x="123.8" y="37.2">6 EQS</text>
<text x="333.9" y="251.6">对外模型</text>
<text x="236.9" y="261.9">标记</text>
<text x="246.9" y="261.9">更改区域</text>
<text x="263.3" y="261.8">更改文件及说明</text>
<text x="289.9" y="261.9">签名</text>
<text x="303.9" y="261.9">日期</text>
<text x="237.9" y="268.9">设计</text>
<text x="276.4" y="268.9">标准化</text>
<text x="386.9" y="265.9">120E</text>
<text x="237.9" y="275.9">制图</text>
<text x="277.3" y="275.9">工艺</text>
<text x="321.9" y="270.4">阶段标记</text>
<text x="341.6" y="270.4">重量(kg)</text>
<text x="355.9" y="270.4">比例</text>
<text x="357.2" y="279.8">1:1</text>
<text x="237.9" y="282.9">校核</text>
<text x="277.3" y="282.9">审定</text>
<text x="277.3" y="289.9">批准</text>
<text x="331.4" y="289.1">第 1</text>
<text x="340.6" y="289.1">张 共 1 张</text>
<text x="415" y="295.1">A3</text>
</g>
<text font-size="4.2" x="370" y="245.7">睿尔曼智能科技(北京)有限公司</text>
<g font-size="4">
<text x="92.3" y="26" transform="rotate(-90 92.3 26)">0</text>
<text x="96.3" y="27.9" transform="rotate(-90 96.3 27.9)">-0.04</text>
<text x="49.5" y="89.3" transform="rotate(-90 49.5 89.3)">0</text>
<text x="53.5" y="91.3" transform="rotate(-90 53.5 91.3)">-0.04</text>
<text x="178.3" y="156.8" transform="rotate(-90 178.3 156.8)">±0.2</text>
</g>
<text font-size="3.1" x="236.9" y="289.9">主管设计</text>
</svg>
